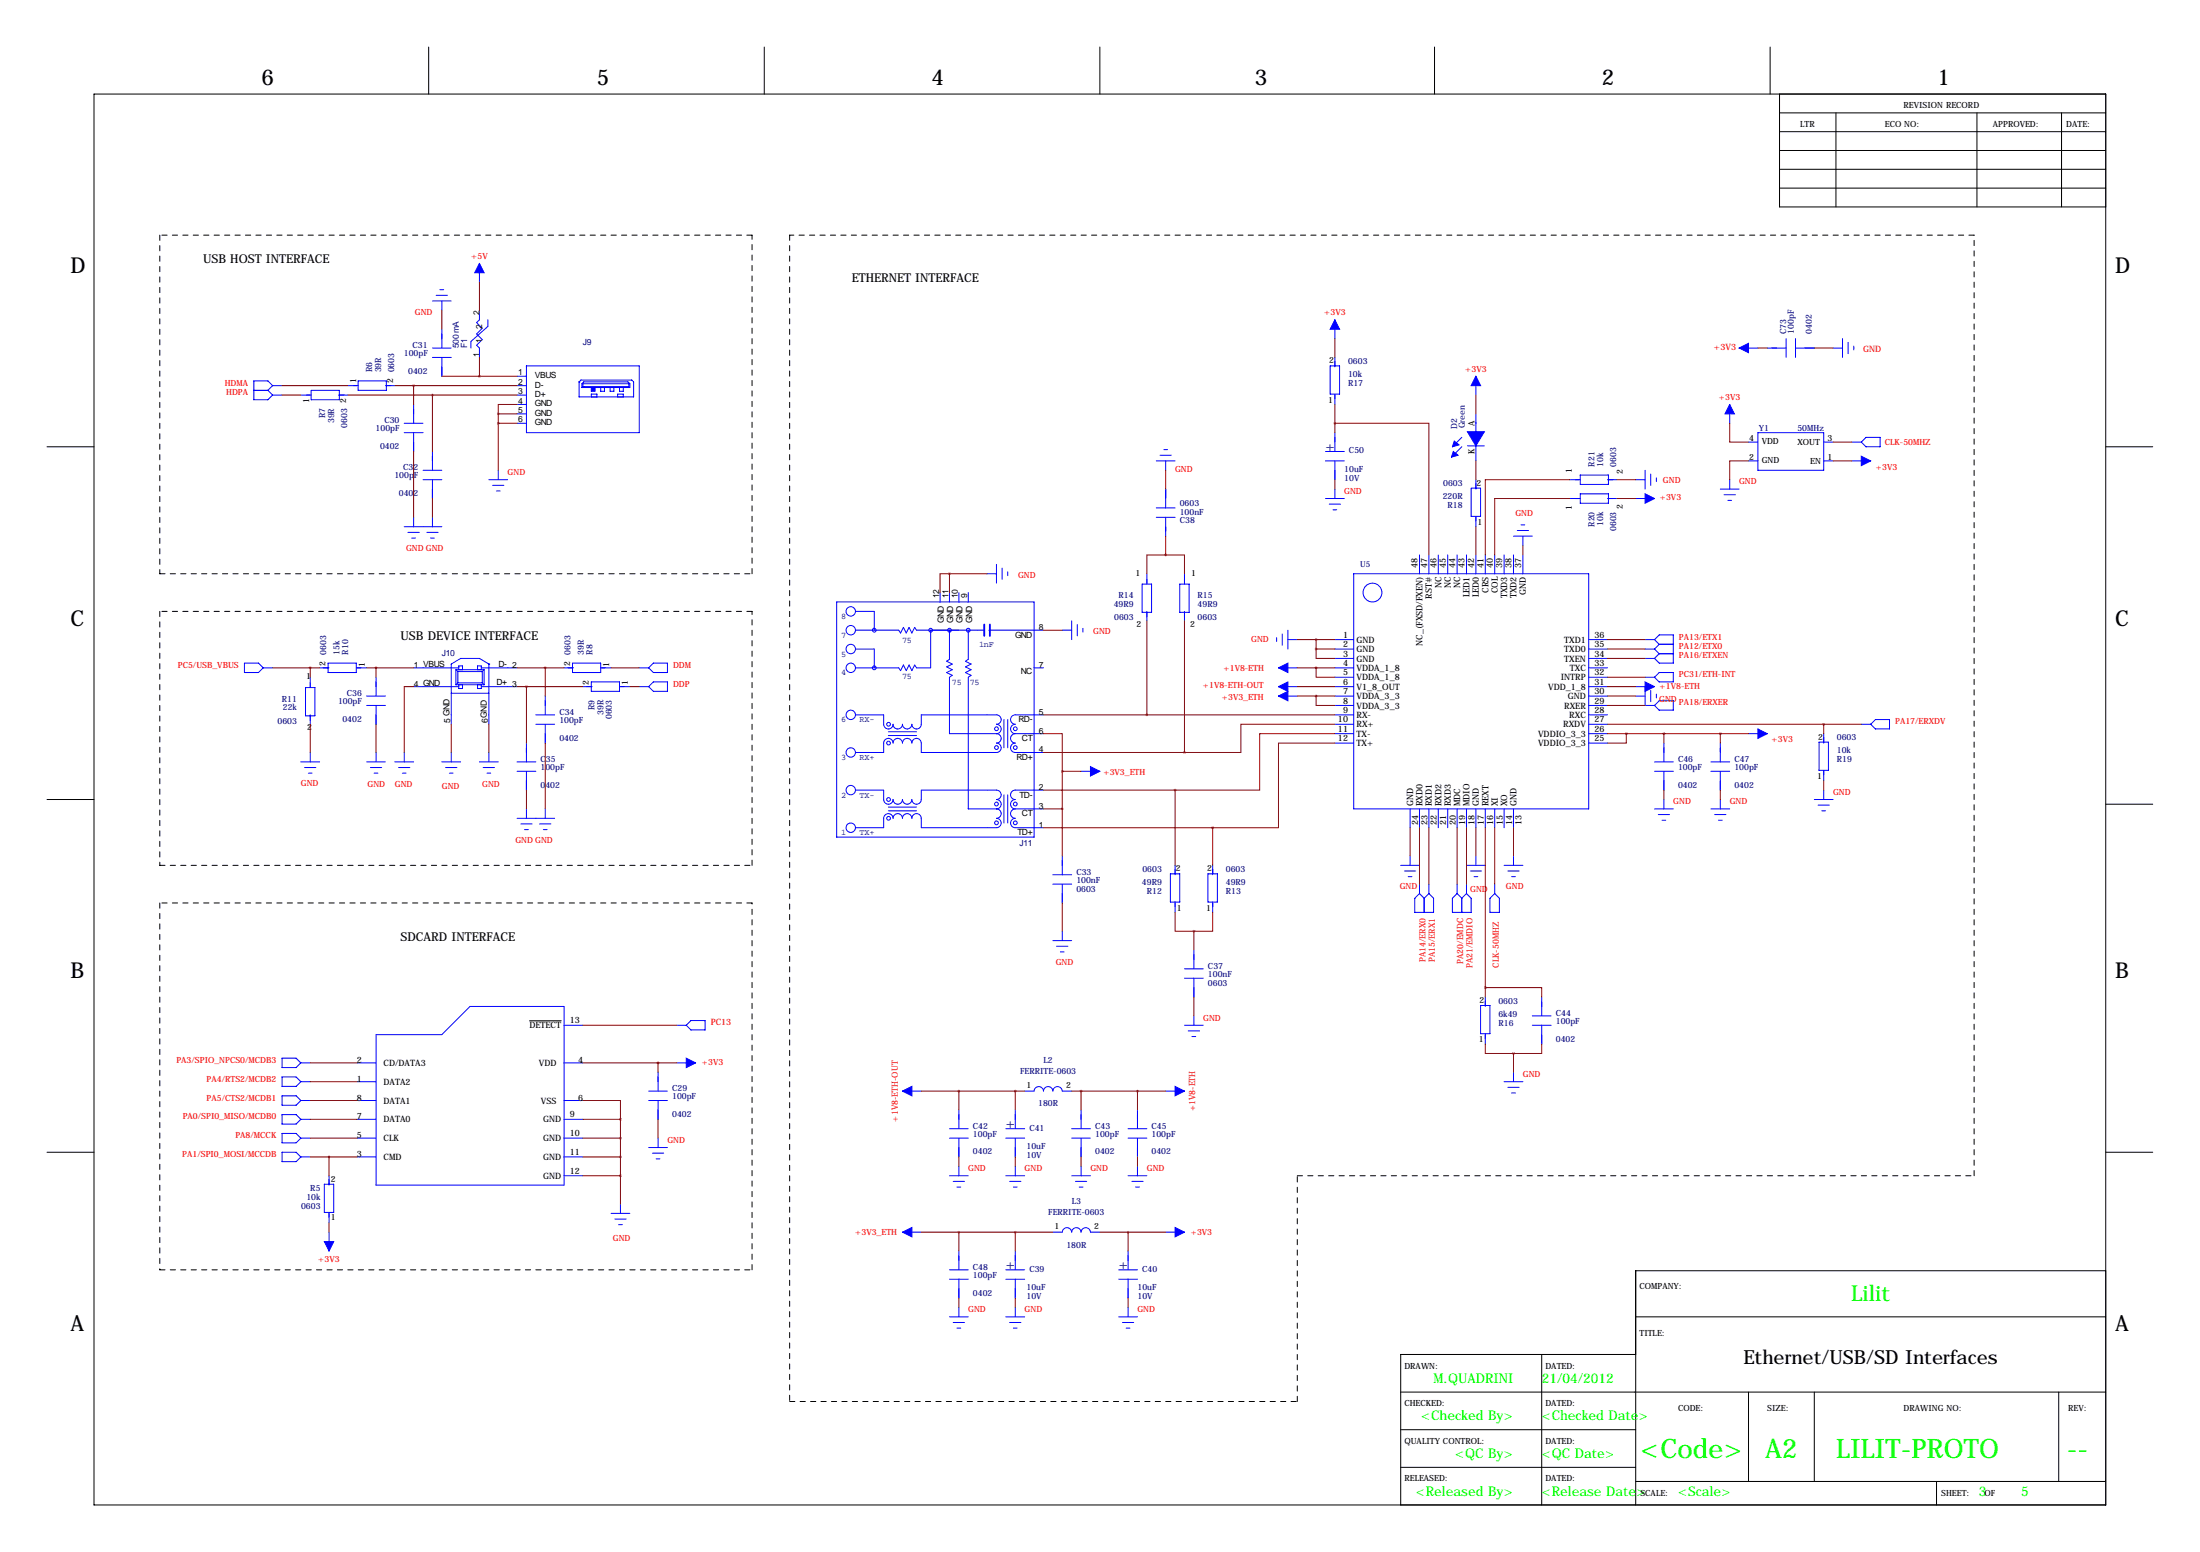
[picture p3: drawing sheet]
<svg xmlns="http://www.w3.org/2000/svg" width="594mm" height="419mm" viewBox="0 0 594 419" stroke-linecap="round" stroke-linejoin="round" font-family="sans-serif">
<g fill="none" stroke="#000" stroke-width=".27">
<path d="M115.8 12.7v12.7M206.5 12.7v12.7M297.2 12.7v12.7M387.6 12.7v12.7M478.3 12.7v12.7M25.4 25.4h543.6v381h-543.6zM480.8 25.4v30.5h88.2M480.8 30.5h88.2M480.8 35.6h88.2M496.1 30.5v25.4M534.2 30.5v25.4M557 30.5v25.4"/>
<path d="M480.8 40.6h88.2M480.8 45.7h88.2M480.8 50.8h88.2M12.7 120.6h12.7M569 120.6h12.7M12.7 215.9h12.7M569 217.2h12.7M143.1 275.7h8.5M12.7 311.1h12.7M569 311.1h12.7M442 355.6h127M569 343.2h-127v63.2"/>
<path d="M378.5 375.9h190.5M416.6 365.8v40.6M442 365.8h-63.5v40.6M472.4 375.9v24.1M490.2 375.9v24.1M556.3 375.9v24.1M378.5 386.1h63.5M378.5 396.2h63.5M442 400h127M523.2 400v6.4"/>
</g>
<g fill="none" stroke="#000" stroke-width=".27" stroke-dasharray="1.4 1.4">
<path d="M43.2 63.5v91.4M203.2 63.5h-160M213.4 63.5v315M533.4 63.5h-320M43.2 154.9h160M203.2 154.9v-91.4M43.2 165.1v68.6M203.2 165.1h-160M43.2 233.7h160M203.2 233.7v-68.6M43.2 243.8v99.1M203.2 243.8h-160"/>
<path d="M350.5 317.5h182.9M533.4 317.5v-254M43.2 342.9h160M203.2 342.9v-99.1M213.4 378.5h137.1M350.5 378.5v-61"/>
</g>
<g fill="none" stroke="#00f" stroke-width=".27">
<path d="M117.9 79.8h3M118.9 78.2h1M129.5 71.1v5.1M116.8 94h5.1M116.8 96.5h5.1M116.8 81.3h5.1M119.4 81.3v2.5M119.4 88.9v5.1M119.4 96.5v5.1M129.5 83.8v2.6l-.7 .7 1.5 1.5-1.5 1.6 1.5 1.5-1.5 1.5 .7 .8v2.5M131.8 86.4v1.7l-4.5 4.1v1.8M142.2 98.8h30.5v18h-30.5z"/>
<path d="M359.4 98.8h2.5v7.6h-2.5zM360.7 86.4v5M360.7 96.5v2.6M469.9 94h5.1M477.5 94h5.1M482.6 91.4v5.1M485.1 94h5.1M485.1 91.4v5.1M495.3 94h2.5M497.8 91.4v5.1M499.4 92.5v3M500.9 93.5v1"/>
<path d="M68.6 105.4h3.8M72.4 105.4l1.3 1.3M73.7 104.1h2.5M73.7 104.1l-1.3-1.2h-3.8v5h3.8l1.3-1.2M73.7 106.7h2.5M73.7 104.1l-1.3 1.3M81.3 106.7h2.8M84.1 105.4h7.6v2.5h-7.6zM91.4 106.7h2.6M94 104.1h2.8M96.8 102.9h7.6v2.5h-7.6zM104.1 104.1h2.6"/>
<path d="M109.2 114.3h5.1M109.2 116.8h5.1M111.8 109.2v5.1M111.8 116.8v5.1M139.7 104.1h2.5M139.7 106.7h2.5M139.7 114.3h2.5M139.7 101.6h2.5M139.7 109.2h2.5M139.7 111.8h2.5M156.5 103.1h.1M156.5 103.1l.5-.5h13.7l.5 .5v4.1h-14.7z"/>
<path d="M157.2 104.6h.1M157.5 104.4h.1M157.5 103.6h12.4v.8h-12.4zM157.7 103.1h12l.5 .5v1h-13v-1zM159.8 107.2v-.8h1.5v.8M162.3 104.6v1.1h1v-1.1M164.8 104.6v1.1h1.1v-1.1M166.9 107.2v-.8h1.5v.8M167.4 104.6v1.1h1v-1.1M360.7 106.4v2.8M360.7 116.8v5.1M395 118.1l-2.6 2.5"/>
<path d="M398.8 101.6v5.1M398.8 111.8v9.9M467.4 109.2v5.1M472.4 119.4h2.6M475 116.8h17.8v10.2h-17.8zM492.8 119.4h2.5M500.4 119.4h2.5M504.2 118.1h3.8v2.5h-3.8l-1.3-1.2zM111.8 139.7v2.5M114.3 127h5.1M114.3 129.5h5.1M116.8 121.9v5.1"/>
<path d="M116.8 129.5v5.1M116.8 139.7v2.5M132.1 129.5h5.1M133.1 131.1h3M134.1 132.6h1M134.6 127v2.5M312.4 139.7h5.1M312.4 137.2h5.1M312.4 124.5h5.1M313.4 122.9h3.1M314.5 121.4h1M315 124.5v2.5"/>
<path d="M315 132.1v5.1M315 139.7v5.1M358.1 124.5h5.1M358.1 121.9h5.1M358.1 134.6h5.1M359.2 136.1h3M360.2 137.7h1M360.7 124.5v5M360.7 132.1v2.5M395 120.6l-2.6 2.6M396.5 120.4h4.6M397.5 131.8h2.5v7.6h-2.5z"/>
<path d="M398.8 121.9v2.6M398.8 129.5v2.6M398.8 139.4v2.8M424.2 129.5h2.8M424.2 134.6h2.8M427 128.3h7.6v2.5h-7.6zM427 133.3h7.6v2.6h-7.6zM434.3 129.5h2.6M434.3 134.6h2.6M442 129.5h2.5M442 134.6h5M444.5 127v5.1"/>
<path d="M446 128v3.1M447.5 129v1M464.8 132.1h5.1M465.8 133.6h3.1M466.9 135.1h1M467.4 129.5v2.6M472.4 124.5h2.6M492.8 124.5h2.5M500.4 124.5h5.1M109.2 142.2h10.2M110.2 143.8h3.1M111.3 145.3h1"/>
<path d="M115.3 143.8h3.1M116.3 145.3h1M266.7 154.9h2.5M269.2 152.4v5.1M270.8 153.4v3.1M272.3 154.4v1M308.6 157.7h2.5v7.7h-2.5zM309.9 154.9v2.8M318.8 157.7h2.5v7.7h-2.5zM320 154.9v2.8M365.8 154.9h63.5v63.5h-63.5zM383.5 149.9v5"/>
<path d="M386.1 149.9v5M388.6 149.9v5M391.2 149.9v5M393.7 149.9v5M396.2 149.9v5M398.8 149.9v5M401.3 149.9v5M403.9 149.9v5M406.4 149.9v5M408.9 149.9v5M408.9 144.8h5.1M410 143.3h3"/>
<path d="M411 141.7h1M411.5 144.8v2.5M411.5 149.9v5M66 179.1h3.8l1.3 1.2-1.3 1.3h-3.8zM88.6 179.1h7.7v2.5h-7.7zM132.1 179.3h.1M132.1 179.3v16.3M132.1 179.3l-2.6-1.5h-5l-2.6 1.5v16.3M154.7 179.1h7.6v2.5h-7.6zM176.5 179.1h3.8v2.5h-3.8l-1.2-1.3zM226.1 162.6h53.3v63.5h-53.3zM231.1 175.3h5.1v5"/>
<path d="M231.1 170.2h11.7l.5 .7 .8-1.5 .8 1.5 .7-1.5 .8 1.5 .7-1.5 .5 .8h18.3M231.1 165.1h5.1v5.1M251.5 170.2v10.1h-3.9l-.5-.7-.7 1.5-.8-1.5-.7 1.5-.8-1.5-.8 1.5-.5-.8h-11.7M254 160v2.6M256.5 170.2v7.9l-.7 .5 1.5 .7-1.5 .8 1.5 .7-1.5 .8 1.5 .8-.8 .5v15.2h12.7M256.5 160v2.6M259.1 160v2.6M261.6 170.2v7.9l-.7 .5 1.5 .7-1.5 .8 1.5 .7-1.5 .8 1.5 .8-.8 .5v35.5h7.6M261.6 160v2.6M267.2 170.2h14.7M287 170.2h2.6M289.6 167.6v5.1"/>
<path d="M291.1 168.7v3M292.6 169.7v1M309.9 165.1v2.5M320 165.1v2.5M344.9 172.2v1M346.5 171.2v3M348 172.7h2.5M348 170.2v5.1M360.7 177.8h5.1M360.7 175.3h5.1M360.7 172.7h5.1M429.3 177.8h5"/>
<path d="M429.3 175.3h5M429.3 172.7h5M444.5 177.8h2.5M444.5 175.3h2.5M444.5 172.7h2.5M447 172.7l1.3-1.3h3.8v7.7h-3.8l-1.3-1.3M447 172.7l1.3 1.3M447 175.3l1.3 1.2M448.3 174l-1.3 1.3M448.3 176.5l-1.3 1.3M448.3 174h3.8M448.3 176.5h3.8"/>
<path d="M71.1 180.3h2.6M82.5 185.7h2.6v7.6h-2.6zM83.8 182.9v2.8M83.8 193v2.6M86.4 180.3h2.5M96.3 180.3h2.8M99.1 188h5M99.1 190.5h5M101.6 182.9v5.1M101.6 190.5v5.1M111.8 180.3h12.2M111.8 185.4h12.2"/>
<path d="M121.9 187.2h10.2M123.2 180.8h7.6M123.2 184.9h7.6M123.2 180.8v4.1M123.2 180.8l.5 .6M123.7 181.4v3M123.7 181.4h6.6M123.7 184.4h6.6M123.7 184.4l-.5 .5M124 180.8v-1h1v1M124 184.9v1h1v-1M129 180.8v-1h1v1"/>
<path d="M129 184.9v1h1v-1M130 180.3h9.7M130 185.4h9.7M130.3 181.4v3M130.3 184.4l.5 .5M130.8 180.8v4.1M130.8 180.8l-.5 .6M144.8 193h5.1M144.8 195.6h5.1M147.3 188v5M147.3 195.6v5.1M152.4 180.3h2.5"/>
<path d="M157.5 185.4h2.5M159.8 184.1h7.6v2.6h-7.6zM162.3 180.3h2.8M167.4 185.4h2.8M172.7 180.3h2.6M172.7 185.4h2.6M175.3 185.4l1.2-1.3h3.8v2.6h-3.8zM231.1 193h7.7v2.6a1.27 1.27 0 0 0 1.2 1.3 1.27 1.27 0 0 0 1.3-1.3 1.27 1.27 0 0 0 1.3 1.3 1.27 1.27 0 0 0 1.2-1.3 1.27 1.27 0 0 0 1.3 1.3 1.27 1.27 0 0 0 1.3-1.3 1.27 1.27 0 0 0 1.2 1.3 1.27 1.27 0 0 0 1.3-1.3v-2.6h20.3a1.27 1.27 0 0 1 1.3 1.3 1.27 1.27 0 0 1-1.3 1.3 1.27 1.27 0 0 1 1.3 1.2 1.27 1.27 0 0 1-1.3 1.3M240 198.6h7.6M240 197.6h7.6M269.2 198.1a1.27 1.27 0 0 1 1.3 1.3 1.27 1.27 0 0 1-1.3 1.3 1.27 1.27 0 0 1 1.3 1.2 1.27 1.27 0 0 1-1.3 1.3h-20.3v-2.5a1.27 1.27 0 0 0-1.3-1.3 1.27 1.27 0 0 0-1.2 1.3 1.27 1.27 0 0 0-1.3-1.3 1.27 1.27 0 0 0-1.3 1.3 1.27 1.27 0 0 0-1.2-1.3 1.27 1.27 0 0 0-1.3 1.3 1.27 1.27 0 0 0-1.3-1.3 1.27 1.27 0 0 0-1.2 1.3v2.5h-7.7M269.2 198.1h.1"/>
<path d="M271.3 194.3v7.6M272.3 194.3v7.6M274.3 198.1a1.27 1.27 0 0 0-1.3 1.3 1.27 1.27 0 0 0 1.3 1.3 1.27 1.27 0 0 0-1.3 1.2 1.27 1.27 0 0 0 1.3 1.3h7.6M274.3 198.1h7.6M279.4 180.3h2.5M281.9 193h-7.6a1.27 1.27 0 0 0-1.3 1.3 1.27 1.27 0 0 0 1.3 1.3 1.27 1.27 0 0 0-1.2 1.3 1.27 1.27 0 0 0 1.2 1.2M345.4 180.3h5.1M345.4 185.4h5.1M345.4 188h5.1M360.7 180.3h5.1M360.7 185.4h5.1M360.7 193h5.1"/>
<path d="M360.7 195.6h5.1M360.7 188h5.1M360.7 190.5h5.1M360.7 198.1h5.1M360.7 182.9h5.1M429.3 180.3h5M429.3 185.4h5M429.3 193h5M429.3 195.6h5M429.3 188h5M429.3 190.5h5M429.3 198.1h5"/>
<path d="M429.3 182.9h5M442 185.4h5M442 188h2.5M444.5 185.4v5.1h2.5M444.5 182.9h2.5M446 186.4v3.1M447 182.9l1.3-1.3h3.8v2.5h-3.8zM447 190.5l1.3-1.3h3.8v2.6h-3.8zM447.5 187.5v1M472.4 198.1h5.1M492.8 198.1v2.6M502.9 195.6h2.6"/>
<path d="M506.7 194.3h3.8v2.5h-3.8l-1.2-1.2zM81.3 205.7h5.1M82.3 207.3h3M83.3 208.8h1M83.8 203.2v2.5M99.1 205.7h5M100.1 207.3h3M101.1 208.8h1M101.6 203.2v2.5M106.7 205.7h5.1M107.7 207.3h3M108.7 208.8h1"/>
<path d="M109.2 203.2v2.5M119.4 205.7h5.1M120.4 207.3h3M121.4 208.8h1M121.9 203.2v2.5M129.5 205.7h5.1M130.6 207.3h3M131.6 208.8h1M132.1 203.2v2.5M139.7 205.7h5.1M139.7 208.3h5.1M142.2 200.7v5"/>
<path d="M142.2 208.3v5.1M142.2 218.4v2.6M147.3 218.4v2.6M231.1 213.4h7.7v2.5a1.27 1.27 0 0 0 1.2 1.3 1.27 1.27 0 0 0 1.3-1.3 1.27 1.27 0 0 0 1.3 1.3 1.27 1.27 0 0 0 1.2-1.3 1.27 1.27 0 0 0 1.3 1.3 1.27 1.27 0 0 0 1.3-1.3 1.27 1.27 0 0 0 1.2 1.3 1.27 1.27 0 0 0 1.3-1.3v-2.5h20.3a1.27 1.27 0 0 1 1.3 1.2 1.27 1.27 0 0 1-1.3 1.3 1.27 1.27 0 0 1 1.3 1.3 1.27 1.27 0 0 1-1.3 1.2M240 218.9h7.6M240 217.9h7.6M269.2 218.4a1.27 1.27 0 0 1 1.3 1.3 1.27 1.27 0 0 1-1.3 1.3 1.27 1.27 0 0 1 1.3 1.2 1.27 1.27 0 0 1-1.3 1.3h-20.3v-2.5a1.27 1.27 0 0 0-1.3-1.3 1.27 1.27 0 0 0-1.2 1.3 1.27 1.27 0 0 0-1.3-1.3 1.27 1.27 0 0 0-1.3 1.3 1.27 1.27 0 0 0-1.2-1.3 1.27 1.27 0 0 0-1.3 1.3 1.27 1.27 0 0 0-1.3-1.3 1.27 1.27 0 0 0-1.2 1.3v2.5h-7.7M269.2 218.4h.1M271.3 214.6v7.6M272.3 214.6v7.6M274.3 218.4a1.27 1.27 0 0 0-1.3 1.3 1.27 1.27 0 0 0 1.3 1.3 1.27 1.27 0 0 0-1.3 1.3 1.27 1.27 0 0 0 1.3 1.2h7.6M274.3 218.4h7.6"/>
<path d="M281.9 213.4h-7.6a1.27 1.27 0 0 0-1.3 1.2 1.27 1.27 0 0 0 1.3 1.3 1.27 1.27 0 0 0-1.3 1.3 1.27 1.27 0 0 0 1.3 1.2M292.1 208.3h5.1M360.7 200.7h5.1M381 218.4v5.1M383.5 218.4v5.1M386.1 218.4v5.1M388.6 218.4v5.1M391.2 218.4v5.1M393.7 218.4v5.1M396.2 218.4v5.1M398.8 218.4v5.1M401.3 218.4v5.1"/>
<path d="M403.9 218.4v5.1M406.4 218.4v5.1M408.9 218.4v5.1M429.3 200.7h5M447 205.7h5.1M447 208.3h5.1M447 218.4h5.1M448.1 220h3M449.6 200.7v5M449.6 208.3v5.1M449.6 215.9v2.5M462.3 205.7h5.1"/>
<path d="M462.3 208.3h5.1M462.3 218.4h5.1M463.3 220h3M464.8 200.7v5M464.8 208.3v5.1M464.8 215.9v2.5M490.2 215.9h5.1M491.2 217.4h3.1M491.5 200.4h2.5v7.6h-2.5zM492.3 218.9h1M492.8 208v2.8M492.8 213.4v2.5"/>
<path d="M139.7 221h10.2M140.7 222.5h3.1M141.7 224h1M145.8 222.5h3M146.8 224h1M284.5 236.2h5.1M284.5 238.8h5.1M287 231.1v5.1M287 238.8v5M316.2 236h2.6v7.6h-2.6zM317.5 233.7v2.5M326.4 236h2.5v7.6h-2.5z"/>
<path d="M327.7 233.7v2.5M378.5 233.7h5M379.5 235.2h3M380.5 236.7h1M381 231.1v2.6M383.5 238.8v2.5M386.1 238.8v2.5M393.7 238.8v2.5M396.2 238.8v2.5M396.2 233.7h5.1M397.3 235.2h3M398.3 236.7h1"/>
<path d="M398.8 231.1v2.6M403.9 238.8v2.5M406.4 233.7h5.1M407.4 235.2h3.1M408.4 236.7h1M408.9 231.1v2.6M449.1 221.5h1M464.3 221.5h1M284.5 254h5.1M285.5 255.5h3M286.5 257h1M287 251.5v2.5"/>
<path d="M317.5 243.6v2.8M322.6 256.5v5.1M327.7 243.6v2.8M383.5 241.3l-1.2 1.3v3.8h5v-3.8l-1.2-1.3M383.5 241.3l1.3 1.3M384.8 242.6v3.8M386.1 241.3l-1.3 1.3M393.7 241.3l-1.3 1.3v3.8h5.1v-3.8l-1.3-1.3M393.7 241.3l1.3 1.3M395 242.6v3.8M396.2 241.3l-1.2 1.3M402.6 242.6l1.3-1.3 1.2 1.3v3.8h-2.5z"/>
<path d="M101.6 279.4h17.8l7.6-7.6h25.4v48.2h-50.8zM152.4 276.9h5.1M182.9 276.9h2.5M185.4 276.9l1.3-1.3h3.8v2.5h-3.8zM320 261.6h5.1M320 264.2h5.1M320 276.9h5.1M321.1 278.4h3M322.1 279.9h1M322.6 264.2v5M322.6 274.3v2.6M400 271.5h2.6v7.6h-2.6z"/>
<path d="M401.3 269.2v2.6M401.3 279.1v2.8M414 274.3h5.1M414 276.9h5.1M416.6 269.2v5.1M416.6 276.9v5M76.2 285.8h3.8l1.3 1.2-1.3 1.3h-3.8zM76.2 290.8h3.8l1.3 1.3-1.3 1.3h-3.8zM76.2 295.9h3.8l1.3 1.3-1.3 1.2h-3.8zM81.3 297.2h2.5M81.3 287h2.5M81.3 292.1h2.5"/>
<path d="M96.5 297.2h5.1M96.5 287h5.1M96.5 292.1h5.1M152.4 297.2h5.1M152.4 287h5.1M175.3 294.6h5M175.3 297.2h5M177.8 289.6v5M177.8 297.2v5.1M182.9 287h5.1M243.8 294.6h5.1M259.1 299.7v5.1"/>
<path d="M274.3 299.7v5.1M276.9 294.6h2.5a1.27 1.27 0 0 1 1.3-1.2 1.27 1.27 0 0 1 1.2 1.2 1.27 1.27 0 0 1 1.3-1.2 1.27 1.27 0 0 1 1.3 1.2 1.27 1.27 0 0 1 1.2-1.2 1.27 1.27 0 0 1 1.3 1.2h2.6M292.1 299.7v5.1M307.3 299.7v5.1M315 294.6h5M406.4 292.1h5.1M407.4 293.6h3.1M408.4 295.1h1M408.9 289.6v2.5M76.2 301h3.8l1.3 1.3-1.3 1.2h-3.8zM76.2 306.1h3.8l1.3 1.2-1.3 1.3h-3.8zM76.2 311.1h3.8l1.3 1.3-1.3 1.3h-3.8z"/>
<path d="M81.3 307.3h2.5M81.3 312.4h2.5M81.3 302.3h2.5M87.6 319.8h2.6v7.6h-2.6zM88.9 317.5v2.5M96.5 307.3h5.1M96.5 312.4h5.1M96.5 302.3h5.1M152.4 307.3h5.1M152.4 312.4h5.1M152.4 302.3h5.1M152.4 317.5h5.1"/>
<path d="M175.3 309.9h5M176.3 311.4h3M177.3 312.9h1M177.8 307.3v2.6M256.5 304.8h5.1M256.5 307.3h5.1M256.5 317.5h5.1M257.6 319h3M259.1 307.3v5.1M259.1 315v2.5M271.8 304.8h5.1M271.8 307.3h5.1"/>
<path d="M271.8 317.5h5.1M272.8 319h3M274.3 307.3v5.1M274.3 315v2.5M289.6 304.8h5M289.6 307.3h5M289.6 317.5h5M290.6 319h3M292.1 307.3v5.1M292.1 315v2.5M304.8 304.8h5.1M304.8 307.3h5.1"/>
<path d="M304.8 317.5h5.1M305.8 319h3.1M307.3 307.3v5.1M307.3 315v2.5M88.9 327.4v2.8M88.9 332.7v5.1M165.1 327.7h5.1M166.1 329.2h3.1M167.1 330.7h1M167.6 325.1v2.6M243.8 332.7h5.1M258.6 320.5h1"/>
<path d="M259.1 337.8v5.1M273.8 320.5h1M274.3 337.8v5.1M284.5 332.7h2.5a1.27 1.27 0 0 1 1.3-1.2 1.27 1.27 0 0 1 1.3 1.2 1.27 1.27 0 0 1 1.2-1.2 1.27 1.27 0 0 1 1.3 1.2 1.27 1.27 0 0 1 1.3-1.2 1.27 1.27 0 0 1 1.2 1.2h2.6M291.6 320.5h1M304.8 337.8v5.1M306.8 320.5h1M315 332.7h5M256.5 342.9h5.1M256.5 345.4h5.1M256.5 355.6h5.1M257.6 357.1h3"/>
<path d="M258.6 358.6h1M259.1 345.4v5.1M259.1 353.1v2.5M271.8 342.9h5.1M271.8 345.4h5.1M271.8 355.6h5.1M272.8 357.1h3M273.8 358.6h1M274.3 345.4v5.1M274.3 353.1v2.5M302.3 342.9h5M302.3 345.4h5"/>
<path d="M302.3 355.6h5M303.3 357.1h3M304.3 358.6h1M304.8 345.4v5.1M304.8 353.1v2.5"/>
<circle cx="229.9" cy="170.2" r="1.27"/>
<circle cx="229.9" cy="175.3" r="1.27"/>
<circle cx="229.9" cy="165.1" r="1.27"/>
<circle cx="236.2" cy="170.2" r=".51"/>
<circle cx="251.5" cy="170.2" r=".51"/>
<circle cx="256.5" cy="170.2" r=".51"/>
<circle cx="261.6" cy="170.2" r=".51"/>
<circle cx="370.8" cy="160" r="2.54"/>
<circle cx="229.9" cy="193" r="1.27"/>
<circle cx="229.9" cy="180.3" r="1.27"/>
<circle cx="236.2" cy="180.3" r=".51"/>
<circle cx="240.1" cy="195.6" r=".51"/>
<circle cx="269.2" cy="196.8" r=".51"/>
<circle cx="274.3" cy="196.8" r=".51"/>
<circle cx="229.9" cy="213.4" r="1.27"/>
<circle cx="229.9" cy="203.2" r="1.27"/>
<circle cx="240.1" cy="215.9" r=".51"/>
<circle cx="240.1" cy="200.7" r=".51"/>
<circle cx="269.2" cy="201.9" r=".51"/>
<circle cx="269.2" cy="217.1" r=".51"/>
<circle cx="274.3" cy="201.9" r=".51"/>
<circle cx="274.3" cy="217.1" r=".51"/>
<circle cx="229.9" cy="223.5" r="1.27"/>
<circle cx="240.1" cy="221" r=".51"/>
<circle cx="269.2" cy="222.2" r=".51"/>
<circle cx="274.3" cy="222.2" r=".51"/>
</g>
<g fill="#00f" stroke="#00f" stroke-width=".27">
<path d="M159.8 104.6h1v1.1h-1z"/>
<path d="M398.8 116.6h2.3l-2.3 3.8z"/>
<path d="M396.5 116.6h2.3v3.8z"/>
<path d="M392.9 119.1l1.3 1-1.8 .5z"/>
<path d="M392.7 121.9l1.3 1-1.8 .5z"/>
<path d="M87.6 335.3h2.6l-1.3 2.5z"/>
<path d="M129.5 71.1l1.3 2.6h-2.5z"/>
<path d="M345.4 188l2.6-1.3v2.5z"/>
<path d="M475 196.8l2.5 1.3-2.5 1.3z"/>
<path d="M294.6 207l2.6 1.3-2.6 1.2z"/>
<path d="M243.8 332.7l2.6-1.2v2.5z"/>
<path d="M317.5 331.5l2.5 1.2-2.5 1.3z"/>
<path d="M317.5 293.4l2.5 1.2-2.5 1.3z"/>
<path d="M243.8 294.6l2.6-1.2v2.5z"/>
<path d="M345.4 185.4l2.6-1.3v2.6z"/>
<path d="M345.4 180.3l2.6-1.2v2.5z"/>
<path d="M444.5 184.1l2.5 1.3-2.5 1.3z"/>
<path d="M467.4 109.2l1.2 2.6h-2.5z"/>
<path d="M502.9 123.2l2.6 1.3-2.6 1.2z"/>
<path d="M398.8 101.6l1.2 2.5h-2.5z"/>
<path d="M360.7 86.4l1.2 2.5h-2.5z"/>
<path d="M444.5 133.3l2.5 1.3-2.5 1.3z"/>
<path d="M185.4 285.8l2.6 1.2-2.6 1.3z"/>
<path d="M469.9 94l2.5-1.3v2.5z"/>
</g>
<path d="M265.9 168.7v3M267.5 168.7v3" fill="none" stroke="#00f" stroke-width=".51"/>
<g fill="none" stroke="#800000" stroke-width=".27">
<path d="M129.5 76.2v7.6M119.4 83.8v5.1M129.5 96.5v5.1M360.7 91.4v5.1M475 94h2.5M490.2 94h5.1M76.2 104.1h17.8M76.2 106.7h5.1M94 106.7h45.7M106.7 104.1h33M111.8 104.1v5.1M116.8 106.7v15.2"/>
<path d="M119.4 101.6h20.3M134.6 111.8h5.1M134.6 111.8v15.2M134.6 114.3h5.1M139.7 109.2h-5.1v2.6M360.7 114.3h25.4v35.6M360.7 109.2v7.6M398.8 106.7v5.1M467.4 114.3v5.1h5M495.3 119.4h5.1M111.8 121.9v17.8M116.8 134.6v5.1"/>
<path d="M315 127v5.1M360.7 129.5v2.6M398.8 124.5v5M424.2 134.6h-20.3v15.3M424.2 129.5h-22.9v20.4M436.9 134.6h5.1M436.9 129.5h5.1M472.4 124.5h-5v5M495.3 124.5h5.1M256.5 154.9h-2.5v5.1M256.5 154.9v5.1M256.5 154.9h10.2"/>
<path d="M315 149.9h-5.1v5M315 149.9h5v5M315 144.8v5.1M398.8 142.2v7.7M411.5 147.3v2.6M281.9 170.2h5.1M309.9 167.6v25.4M320 167.6v35.6M350.5 172.7h10.2M355.6 175.3v2.5h5.1M355.6 175.3h5.1M355.6 172.7v2.6"/>
<path d="M434.3 172.7h10.2M434.3 175.3h10.2M434.3 177.8h10.2M73.7 180.3h12.7M83.8 180.3v2.6M83.8 195.6v7.6M99.1 180.3h12.7M101.6 180.3v2.6M101.6 195.6v7.6M111.8 185.4h-2.6v17.8M121.9 195.6v7.6M132.1 195.6v7.6"/>
<path d="M139.7 185.4h17.8M139.7 180.3h12.7M142.2 185.4v15.3M147.3 180.3v7.7M165.1 180.3h7.6M170.2 185.4h2.5M281.9 198.1h5.1v10.2M281.9 193h78.8M350.5 185.4h10.2M350.5 180.3h10.2M350.5 188h10.2M355.6 188v2.5h5.1"/>
<path d="M355.6 180.3v2.6h5.1M360.7 198.1h-20.3v15.3h-22.9M360.7 195.6h-25.4v7.6h-15.3M434.3 185.4h7.7M434.3 188h7.7M434.3 198.1h38.1M434.3 195.6h68.6M434.3 190.5h10.2M434.3 182.9h10.2M439.4 198.1v2.6h-5.1M449.6 198.1v2.6M464.8 198.1v2.6"/>
<path d="M492.8 195.6v2.5M142.2 213.4v5M147.3 200.7v17.7M281.9 203.2h38.1M281.9 213.4h35.6M281.9 218.4h5.1M287 208.3v22.8M287 208.3h5.1M317.5 213.4v20.3M360.7 200.7h-15.3v22.8h-17.7M449.6 213.4v2.5M464.8 213.4v2.5"/>
<path d="M492.8 210.8v2.6M281.9 223.5h45.8M327.7 223.5v10.2M381 223.5v7.6M383.5 223.5v15.3M386.1 223.5v15.3M393.7 223.5v15.3M396.2 223.5v15.3M398.8 223.5v7.6M401.3 223.5v45.7M403.9 223.5v15.3M408.9 223.5v7.6"/>
<path d="M287 243.8v7.7M317.5 246.4v5.1h5.1M322.6 251.5v5M327.7 246.4v5.1h-5.1M157.5 276.9h25.4M322.6 269.2v5.1M401.3 266.7h15.3v2.5M83.8 287h12.7M83.8 292.1h12.7M83.8 297.2h12.7M157.5 297.2h10.1v5.1M157.5 287h25.4"/>
<path d="M177.8 287v2.6M248.9 294.6h28M259.1 294.6v5.1M274.3 294.6v5.1M289.6 294.6h25.4M292.1 294.6v5.1M307.3 294.6v5.1M401.3 281.9v2.6h7.6M408.9 284.5v5.1M416.6 281.9v2.6h-7.7M83.8 302.3h12.7M83.8 307.3h12.7"/>
<path d="M83.8 312.4h12.7M88.9 312.4v5.1M157.5 302.3h10.1M157.5 307.3h10.1M157.5 312.4h10.1M157.5 317.5h10.1M167.6 302.3v22.8M177.8 302.3v5M259.1 312.4v2.6M274.3 312.4v2.6M292.1 312.4v2.6M307.3 312.4v2.6"/>
<path d="M88.9 330.2v2.5M248.9 332.7h35.6M259.1 332.7v5.1M274.3 332.7v5.1M297.2 332.7h17.8M304.8 332.7v5.1M259.1 350.5v2.6M274.3 350.5v2.6M304.8 350.5v2.6"/>
</g>
<path d="M167.6 317.5a.05 .05 0 0 0 .1 0 .05 .05 0 0 0-.1 0zM167.6 312.4a.05 .05 0 0 0 .1 0 .05 .05 0 0 0-.1 0zM167.6 307.3a.05 .05 0 0 0 .1 0 .05 .05 0 0 0-.1 0zM167.6 302.3a.05 .05 0 0 0 .1 0 .05 .05 0 0 0-.1 0zM111.7 104.1a.05 .05 0 0 0 .1 0 .05 .05 0 0 0-.1 0zM116.8 106.7a.05 .05 0 0 0 .1 0 .05 .05 0 0 0-.1 0zM142.2 185.4a.05 .05 0 0 0 .1 0 .05 .05 0 0 0-.1 0zM129.5 101.6a.05 .05 0 0 0 .1 0 .05 .05 0 0 0-.1 0zM256.5 154.9a.05 .05 0 0 0 .1 0 .05 .05 0 0 0-.1 0zM327.6 223.5a.05 .05 0 0 0 .1 0 .05 .05 0 0 0-.1 0zM314.9 149.9a.05 .05 0 0 0 .1 0 .05 .05 0 0 0-.1 0zM320 203.2a.05 .05 0 0 0 .1 0 .05 .05 0 0 0-.1 0zM307.3 294.6a.05 .05 0 0 0 .1 0 .05 .05 0 0 0-.1 0zM408.9 284.5a.05 .05 0 0 0 .1 0 .05 .05 0 0 0-.1 0zM492.7 195.6a.05 .05 0 0 0 .1 0 .05 .05 0 0 0-.1 0z" fill="#800000" stroke="#800000" stroke-width=".63"/>
<g font-size="7.3" fill="#0f0">
<text x="443.3" y="393.7">&lt;Code&gt;</text>
<text x="477" y="393.7">A2</text>
<text x="496.1" y="393.7">LILIT-PROTO</text>
<text x="558.4" y="393.7">--</text>
</g>
<g font-size="5.9">
<text x="70.6" y="22.9">6</text>
<text x="161.3" y="22.9">5</text>
<text x="251.7" y="22.9">4</text>
<text x="339.1" y="22.9">3</text>
<text x="432.8" y="22.9">2</text>
<text x="523.5" y="22.9">1</text>
<text x="19" y="73.7">D</text>
<text x="571.5" y="73.7">D</text>
<text x="19" y="168.9">C</text>
<text x="571.5" y="168.9">C</text>
<text x="19" y="264.2">B</text>
<text x="571.5" y="264.2">B</text>
<text x="19" y="359.4">A</text>
<text x="571.5" y="359.4">A</text>
</g>
<text font-size="5.9" fill="#0f0" x="500.2" y="351.3">Lilit</text>
<text font-size="5.3" x="471.1" y="368.3">Ethernet/USB/SD Interfaces</text>
<g font-size="3.6" fill="#000080">
<text x="358.1" y="121.7">+</text>
<text x="271.8" y="304.5">+</text>
<text x="271.8" y="342.6">+</text>
<text x="302.3" y="342.6">+</text>
</g>
<g font-size="3.6" fill="#0f0">
<text x="387.3" y="373.4">M.QUADRINI</text>
<text x="416.6" y="373.4">21/04/2012</text>
<text x="384" y="383.5">&lt;Checked By&gt;</text>
<text x="416.6" y="383.5">&lt;Checked Date&gt;</text>
<text x="393.1" y="393.7">&lt;QC By&gt;</text>
<text x="416.6" y="393.7">&lt;QC Date&gt;</text>
<text x="382.5" y="403.9">&lt;Released By&gt;</text>
<text x="416.6" y="403.9">&lt;Release Date&gt;</text>
<text x="453.4" y="403.9">&lt;Scale&gt;</text>
<text x="534.7" y="403.9">3</text>
<text x="546.1" y="403.9">5</text>
</g>
<g font-size="3.3">
<text x="54.9" y="71.1">USB HOST INTERFACE</text>
<text x="230.1" y="76.2">ETHERNET INTERFACE</text>
<text x="108.2" y="172.7">USB DEVICE INTERFACE</text>
<text x="108.2" y="254">SDCARD INTERFACE</text>
</g>
<g font-size="2.4" fill="#f00">
<text x="463.1" y="94.5">+3V3</text>
<text x="503.4" y="95">GND</text>
<text x="192" y="276.9">PC13</text>
</g>
<g font-size="2.4">
<text x="383" y="153.4" transform="rotate(-90 383 153.4)">48</text>
<text x="385.6" y="153.4" transform="rotate(-90 385.6 153.4)">47</text>
<text x="388.1" y="153.4" transform="rotate(-90 388.1 153.4)">46</text>
<text x="390.7" y="153.4" transform="rotate(-90 390.7 153.4)">45</text>
<text x="393.2" y="153.4" transform="rotate(-90 393.2 153.4)">44</text>
<text x="395.7" y="153.4" transform="rotate(-90 395.7 153.4)">43</text>
<text x="398.3" y="153.4" transform="rotate(-90 398.3 153.4)">42</text>
<text x="400.8" y="153.4" transform="rotate(-90 400.8 153.4)">41</text>
<text x="403.4" y="153.4" transform="rotate(-90 403.4 153.4)">40</text>
<text x="405.9" y="153.4" transform="rotate(-90 405.9 153.4)">39</text>
<text x="408.4" y="153.4" transform="rotate(-90 408.4 153.4)">38</text>
<text x="411" y="153.4" transform="rotate(-90 411 153.4)">37</text>
<text x="386.9" y="161.7" transform="rotate(-90 386.9 161.7)">RST#</text>
<text x="389.5" y="158.8" transform="rotate(-90 389.5 158.8)">NC</text>
<text x="392" y="158.8" transform="rotate(-90 392 158.8)">NC</text>
<text x="394.5" y="158.8" transform="rotate(-90 394.5 158.8)">NC</text>
<text x="397.1" y="161.3" transform="rotate(-90 397.1 161.3)">LED1</text>
<text x="399.6" y="161.3" transform="rotate(-90 399.6 161.3)">LED0</text>
<text x="402.2" y="160" transform="rotate(-90 402.2 160)">CRS</text>
<text x="404.7" y="160.2" transform="rotate(-90 404.7 160.2)">COL</text>
<text x="407.2" y="161.5" transform="rotate(-90 407.2 161.5)">TXD3</text>
<text x="409.8" y="161.5" transform="rotate(-90 409.8 161.5)">TXD2</text>
<text x="412.3" y="160.6" transform="rotate(-90 412.3 160.6)">GND</text>
<text x="362.9" y="172.2">1</text>
<text x="366.5" y="173.6">GND</text>
<text x="422.7" y="173.6">TXD1</text>
<text x="430.8" y="172.2">36</text>
<text x="362.9" y="174.8">2</text>
<text x="362.9" y="179.8">4</text>
<text x="362.9" y="177.3">3</text>
<text x="366.5" y="176.1">GND</text>
<text x="366.5" y="178.6">GND</text>
<text x="384.4" y="174.4" transform="rotate(-90 384.4 174.4)">NC_(FXSD/FXEN)</text>
<text x="422.7" y="178.6">TXEN</text>
<text x="422.7" y="176.1">TXD0</text>
<text x="430.8" y="179.8">33</text>
<text x="430.8" y="177.3">34</text>
<text x="430.8" y="174.8">35</text>
<text x="362.9" y="184.9">6</text>
<text x="362.9" y="182.4">5</text>
<text x="366.5" y="183.7">VDDA_1_8</text>
<text x="366.5" y="181.2">VDDA_1_8</text>
<text x="421.7" y="183.7">INTRP</text>
<text x="424.2" y="181.2">TXC</text>
<text x="430.8" y="182.4">32</text>
<text x="430.8" y="184.9">31</text>
<text x="362.9" y="190">8</text>
<text x="362.9" y="187.5">7</text>
<text x="366.5" y="191.3">VDDA_3_3</text>
<text x="366.5" y="188.8">VDDA_3_3</text>
<text x="366.5" y="186.3">V1_8_OUT</text>
<text x="418.3" y="186.3">VDD_1_8</text>
<text x="422.7" y="191.3">RXER</text>
<text x="423.6" y="188.8">GND</text>
<text x="430.8" y="190">29</text>
<text x="430.8" y="187.5">30</text>
<text x="361.5" y="195.1">10</text>
<text x="361.5" y="197.6">11</text>
<text x="362.9" y="192.5">9</text>
<text x="366.5" y="193.9">RX-</text>
<text x="366.5" y="196.4">RX+</text>
<text x="422.4" y="196.4">RXDV</text>
<text x="424" y="193.9">RXC</text>
<text x="430.8" y="195.1">27</text>
<text x="430.8" y="192.5">28</text>
<text x="430.8" y="197.6">26</text>
<text x="361.5" y="200.2">12</text>
<text x="366.5" y="199">TX-</text>
<text x="366.5" y="201.5">TX+</text>
<text x="415.6" y="201.5">VDDIO_3_3</text>
<text x="415.6" y="199">VDDIO_3_3</text>
<text x="430.8" y="200.2">25</text>
<text x="381.8" y="217.7" transform="rotate(-90 381.8 217.7)">GND</text>
<text x="384.4" y="217.7" transform="rotate(-90 384.4 217.7)">RXD0</text>
<text x="386.9" y="217.7" transform="rotate(-90 386.9 217.7)">RXD1</text>
<text x="389.5" y="217.7" transform="rotate(-90 389.5 217.7)">RXD2</text>
<text x="392" y="217.7" transform="rotate(-90 392 217.7)">RXD3</text>
<text x="394.5" y="217.7" transform="rotate(-90 394.5 217.7)">MDC</text>
<text x="397.1" y="217.7" transform="rotate(-90 397.1 217.7)">MDIO</text>
<text x="399.6" y="217.7" transform="rotate(-90 399.6 217.7)">GND</text>
<text x="402.2" y="217.7" transform="rotate(-90 402.2 217.7)">REXT</text>
<text x="404.7" y="217.7" transform="rotate(-90 404.7 217.7)">XI</text>
<text x="407.2" y="217.7" transform="rotate(-90 407.2 217.7)">XO</text>
<text x="409.8" y="217.7" transform="rotate(-90 409.8 217.7)">GND</text>
<text x="383.2" y="222.7" transform="rotate(-90 383.2 222.7)">24</text>
<text x="385.7" y="222.7" transform="rotate(-90 385.7 222.7)">23</text>
<text x="388.2" y="222.7" transform="rotate(-90 388.2 222.7)">22</text>
<text x="390.8" y="222.7" transform="rotate(-90 390.8 222.7)">21</text>
<text x="393.3" y="222.7" transform="rotate(-90 393.3 222.7)">20</text>
<text x="395.9" y="222.7" transform="rotate(-90 395.9 222.7)">19</text>
<text x="398.4" y="222.7" transform="rotate(-90 398.4 222.7)">18</text>
<text x="400.9" y="222.7" transform="rotate(-90 400.9 222.7)">17</text>
<text x="403.5" y="222.7" transform="rotate(-90 403.5 222.7)">16</text>
<text x="406" y="222.7" transform="rotate(-90 406 222.7)">15</text>
<text x="408.6" y="222.7" transform="rotate(-90 408.6 222.7)">14</text>
<text x="411.1" y="222.7" transform="rotate(-90 411.1 222.7)">13</text>
<text x="143.1" y="277.7">DETECT</text>
<text x="153.9" y="276.4">13</text>
<text x="96.4" y="287">2</text>
<text x="103.6" y="287.9">CD/DATA3</text>
<text x="145.6" y="287.9">VDD</text>
<text x="156.2" y="287">4</text>
<text x="96.4" y="292.1">1</text>
<text x="103.6" y="292.9">DATA2</text>
<text x="96.4" y="297.2">8</text>
<text x="103.6" y="298">DATA1</text>
<text x="146.2" y="298">VSS</text>
<text x="156.2" y="297.2">6</text>
<text x="96.4" y="302.3">7</text>
<text x="103.6" y="303.1">DATA0</text>
<text x="146.7" y="303.1">GND</text>
<text x="153.9" y="301.8">9</text>
<text x="96.4" y="307.3">5</text>
<text x="103.6" y="308.2">CLK</text>
<text x="146.7" y="308.2">GND</text>
<text x="153.9" y="306.8">10</text>
<text x="153.9" y="311.9">11</text>
<text x="96.4" y="312.4">3</text>
<text x="103.6" y="313.3">CMD</text>
<text x="146.7" y="313.3">GND</text>
<text x="153.9" y="317">12</text>
<text x="146.7" y="318.3">GND</text>
</g>
<g font-size="2.3">
<text x="514.4" y="29.2">REVISION RECORD</text>
<text x="486.4" y="34.3">LTR</text>
<text x="509.3" y="34.3">ECO NO:</text>
<text x="538.5" y="34.3">APPROVED:</text>
<text x="558.3" y="34.3">DATE:</text>
<text x="129.5" y="85.1" transform="rotate(-90 129.5 85.1)">2</text>
<text x="130.3" y="88.8" transform="rotate(-90 130.3 88.8)">2</text>
<text x="130.3" y="92.7" transform="rotate(-90 130.3 92.7)">1</text>
<text x="129.5" y="96.4" transform="rotate(-90 129.5 96.4)">1</text>
<text x="140" y="101.3">1</text>
<text x="359.2" y="98.1">2</text>
<text x="96.3" y="103.4" transform="rotate(-90 96.3 103.4)">1</text>
<text x="106.3" y="103.4" transform="rotate(-90 106.3 103.4)">2</text>
<text x="140" y="103.9">2</text>
<text x="140" y="106.4">3</text>
<text x="144.5" y="102.1">VBUS</text>
<text x="144.5" y="104.7">D-</text>
<text x="144.5" y="107.2">D+</text>
<text x="83.6" y="108.8" transform="rotate(-90 83.6 108.8)">1</text>
<text x="93.6" y="108.8" transform="rotate(-90 93.6 108.8)">2</text>
<text x="140" y="109">4</text>
<text x="140" y="111.5">5</text>
<text x="144.5" y="109.7">GND</text>
<text x="144.5" y="112.3">GND</text>
<text x="358.9" y="108.7">1</text>
<text x="140" y="114">6</text>
<text x="144.5" y="114.8">GND</text>
<text x="398.4" y="115.1" transform="rotate(-90 398.4 115.1)">A</text>
<text x="472.6" y="119.1">4</text>
<text x="476" y="119.9">VDD</text>
<text x="493.8" y="119.1">3</text>
<text x="398.4" y="122.6" transform="rotate(-90 398.4 122.6)">K</text>
<text x="472.6" y="124.2">2</text>
<text x="476" y="125">GND</text>
<text x="485.7" y="120.2">XOUT</text>
<text x="489.1" y="125.3">EN</text>
<text x="493.8" y="124.2">1</text>
<text x="399" y="131.2">2</text>
<text x="424.7" y="127.8" transform="rotate(-90 424.7 127.8)">1</text>
<text x="438.5" y="128" transform="rotate(-90 438.5 128)">2</text>
<text x="424.7" y="137.7" transform="rotate(-90 424.7 137.7)">1</text>
<text x="438.5" y="137.5" transform="rotate(-90 438.5 137.5)">2</text>
<text x="399.2" y="141.7">1</text>
<text x="306.8" y="155.4">1</text>
<text x="321.8" y="155.4">1</text>
<text x="253.7" y="161.5" transform="rotate(-90 253.7 161.5)">12</text>
<text x="256.3" y="161.5" transform="rotate(-90 256.3 161.5)">11</text>
<text x="258.8" y="161.5" transform="rotate(-90 258.8 161.5)">10</text>
<text x="261.4" y="161.5" transform="rotate(-90 261.4 161.5)">9</text>
<text x="255" y="168.2" transform="rotate(-90 255 168.2)">GND</text>
<text x="257.6" y="168.2" transform="rotate(-90 257.6 168.2)">GND</text>
<text x="260.1" y="168.2" transform="rotate(-90 260.1 168.2)">GND</text>
<text x="262.6" y="168.2" transform="rotate(-90 262.6 168.2)">GND</text>
<text x="274.3" y="172.2">GND</text>
<text x="280.7" y="170.2">8</text>
<text x="307" y="169.3">2</text>
<text x="321.6" y="169.3">2</text>
<text x="88" y="179.8" transform="rotate(-90 88 179.8)">2</text>
<text x="154" y="179.8" transform="rotate(-90 154 179.8)">2</text>
<text x="82.8" y="183.4">1</text>
<text x="98.6" y="180.1" transform="rotate(-90 98.6 180.1)">1</text>
<text x="111.8" y="180.3">1 VBUS</text>
<text x="111.8" y="185.4">4 GND</text>
<text x="134.1" y="184.9">D+ 3</text>
<text x="134.7" y="180.1">D- 2</text>
<text x="159.1" y="185" transform="rotate(-90 159.1 185)">2</text>
<text x="164.6" y="180.1" transform="rotate(-90 164.6 180.1)">1</text>
<text x="169.7" y="185" transform="rotate(-90 169.7 185)">1</text>
<text x="275.9" y="182.1">NC</text>
<text x="280.7" y="180.3">7</text>
<text x="83" y="197.2">2</text>
<text x="121.7" y="195.2" transform="rotate(-90 121.7 195.2)">5 GND</text>
<text x="131.8" y="195.2" transform="rotate(-90 131.8 195.2)">6GND</text>
<text x="275.2" y="195.1">RD-</text>
<text x="280.7" y="193">5</text>
<text x="276.1" y="200.2">CT</text>
<text x="280.7" y="203.2">4</text>
<text x="280.7" y="198.1">6</text>
<text x="491.2" y="199.7">2</text>
<text x="274.7" y="205.2">RD+</text>
<text x="275.5" y="215.4">TD-</text>
<text x="280.7" y="213.4">2</text>
<text x="491" y="210.3">1</text>
<text x="276.1" y="220.5">CT</text>
<text x="280.7" y="218.4">3</text>
<text x="274.9" y="225.6">TD+</text>
<text x="280.7" y="223.5">1</text>
<text x="317.7" y="235.3">2</text>
<text x="326.1" y="235.3">2</text>
<text x="318" y="245.9">1</text>
<text x="325.9" y="245.9">1</text>
<text x="399.8" y="270.9">2</text>
<text x="399.5" y="281.4">1</text>
<text x="277.3" y="293.9">1</text>
<text x="288" y="293.9">2</text>
<text x="89.4" y="319.1">2</text>
<text x="89.4" y="329.4">1</text>
<text x="284.9" y="332">1</text>
<text x="295.7" y="332">2</text>
<text x="443" y="348">COMPANY:</text>
<text x="443" y="360.7">TITLE:</text>
<text x="379.5" y="369.6">DRAWN:</text>
<text x="417.6" y="369.6">DATED:</text>
<text x="379.5" y="379.7">CHECKED:</text>
<text x="417.6" y="379.7">DATED:</text>
<text x="453.4" y="381">CODE:</text>
<text x="477.5" y="381">SIZE:</text>
<text x="514.4" y="381">DRAWING NO:</text>
<text x="558.8" y="381">REV:</text>
<text x="379.5" y="389.9">QUALITY CONTROL:</text>
<text x="417.6" y="389.9">DATED:</text>
<text x="379.5" y="400">RELEASED:</text>
<text x="417.6" y="400">DATED:</text>
<text x="443.2" y="403.9">SCALE:</text>
<text x="524.5" y="403.9">SHEET:</text>
<text x="536.2" y="403.9">OF</text>
</g>
<g font-size="2.3" fill="#f00">
<text x="127.3" y="69.9">+5V</text>
<text x="112.1" y="85.1">GND</text>
<text x="357.8" y="85.1">+3V3</text>
<text x="395.9" y="100.3">+3V3</text>
<text x="60.7" y="104.1">HDMA</text>
<text x="61.1" y="106.7">HDPA</text>
<text x="464.5" y="108">+3V3</text>
<text x="509.3" y="120.1">CLK-50MHZ</text>
<text x="137.2" y="128.3">GND</text>
<text x="317.5" y="127.3">GND</text>
<text x="449.3" y="130.3">GND</text>
<text x="469.9" y="130.8">GND</text>
<text x="506.9" y="126.8">+3V3</text>
<text x="363.2" y="133.4">GND</text>
<text x="448.5" y="135.1">+3V3</text>
<text x="409.4" y="139.4">GND</text>
<text x="109.7" y="148.8">GND GND</text>
<text x="275.1" y="156">GND</text>
<text x="295.4" y="171.2">GND</text>
<text x="338.1" y="173.5">GND</text>
<text x="453.6" y="172.7">PA13/ETX1</text>
<text x="453.6" y="175.3">PA12/ETX0</text>
<text x="453.6" y="177.8">PA16/ETXEN</text>
<text x="48" y="180.3">PC5/USB_VBUS</text>
<text x="181.9" y="185.4">DDP</text>
<text x="181.9" y="180.3">DDM</text>
<text x="325" y="185.7">+1V8-ETH-OUT</text>
<text x="330.6" y="181.1">+1V8-ETH</text>
<text x="448.4" y="185.9">+1V8-ETH</text>
<text x="453.6" y="182.9">PC31/ETH-INT</text>
<text x="330.1" y="189">+3V3_ETH</text>
<text x="448.3" y="189.5">GND</text>
<text x="453.6" y="190.5">PA18/ERXER</text>
<text x="512.1" y="195.6">PA17/ERXDV</text>
<text x="478.7" y="200.2">+3V3</text>
<text x="298.1" y="209.3">+3V3_ETH</text>
<text x="81.3" y="212.3">GND</text>
<text x="99.3" y="212.6">GND</text>
<text x="106.7" y="212.6">GND</text>
<text x="119.4" y="213.1">GND</text>
<text x="130.3" y="212.6">GND</text>
<text x="495.3" y="214.6">GND</text>
<text x="452.1" y="217.2">GND</text>
<text x="467.4" y="217.2">GND</text>
<text x="139.3" y="227.6">GND GND</text>
<text x="378.2" y="240">GND</text>
<text x="397.3" y="240.8">GND</text>
<text x="406.9" y="240">GND</text>
<text x="285.2" y="260.6">GND</text>
<text x="385.2" y="259.8" transform="rotate(-90 385.2 259.8)">PA14/ERX0</text>
<text x="387.7" y="259.8" transform="rotate(-90 387.7 259.8)">PA15/ERX1</text>
<text x="395.3" y="260.3" transform="rotate(-90 395.3 260.3)">PA20/EMDC</text>
<text x="397.9" y="261.5" transform="rotate(-90 397.9 261.5)">PA21/EMDIO</text>
<text x="405" y="261.3" transform="rotate(-90 405 261.3)">CLK-50MHZ</text>
<text x="325.1" y="275.6">GND</text>
<text x="47.7" y="287">PA3/SPIO_NPCS0/MCDB3</text>
<text x="189.6" y="287.5">+3V3</text>
<text x="55.8" y="292.1">PA4/RTS2/MCDB2</text>
<text x="411.5" y="290.8">GND</text>
<text x="55.8" y="297.2">PA5/CTS2/MCDB1</text>
<text x="49.4" y="302.3">PA0/SPI0_MISO/MCDB0</text>
<text x="242.6" y="302.9" transform="rotate(-90 242.6 302.9)">+1V8-ETH-OUT</text>
<text x="322.9" y="300.1" transform="rotate(-90 322.9 300.1)">+1V8-ETH</text>
<text x="63.6" y="307.3">PA8/MCCK</text>
<text x="180.3" y="308.6">GND</text>
<text x="49.2" y="312.4">PA1/SPI0_MOSI/MCCDB</text>
<text x="261.6" y="316.2">GND</text>
<text x="276.9" y="316.2">GND</text>
<text x="294.6" y="316.2">GND</text>
<text x="309.9" y="316.2">GND</text>
<text x="165.6" y="335">GND</text>
<text x="231.1" y="333.5">+3V3_ETH</text>
<text x="321.7" y="333.5">+3V3</text>
<text x="86" y="340.7">+3V3</text>
<text x="261.6" y="354.3">GND</text>
<text x="276.9" y="354.3">GND</text>
<text x="307.3" y="354.3">GND</text>
</g>
<g font-size="2.3" fill="#000080">
<text x="111.5" y="94">C31</text>
<text x="124" y="94" transform="rotate(-90 124 94)">500 mA</text>
<text x="126.2" y="94" transform="rotate(-90 126.2 94)">F1</text>
<text x="157.5" y="93.2">J9</text>
<text x="482.6" y="90.2" transform="rotate(-90 482.6 90.2)">C73</text>
<text x="484.7" y="90.2" transform="rotate(-90 484.7 90.2)">100pF</text>
<text x="489.5" y="90.2" transform="rotate(-90 489.5 90.2)">0402</text>
<text x="100.6" y="100.6" transform="rotate(-90 100.6 100.6)">R6</text>
<text x="103" y="100.6" transform="rotate(-90 103 100.6)">39R</text>
<text x="106.5" y="100.6" transform="rotate(-90 106.5 100.6)">0603</text>
<text x="109.1" y="96.1">100pF</text>
<text x="110.3" y="100.9">0402</text>
<text x="364.2" y="101.9">10k</text>
<text x="364.2" y="98.3">0603</text>
<text x="364.2" y="104.2">R17</text>
<text x="87.9" y="113" transform="rotate(-90 87.9 113)">R7</text>
<text x="90.3" y="114.3" transform="rotate(-90 90.3 114.3)">39R</text>
<text x="93.8" y="115.5" transform="rotate(-90 93.8 115.5)">0603</text>
<text x="101.5" y="116.4">100pF</text>
<text x="103.9" y="114.3">C30</text>
<text x="393.7" y="115.7" transform="rotate(-90 393.7 115.7)">D2</text>
<text x="395.8" y="115.7" transform="rotate(-90 395.8 115.7)">Green</text>
<text x="475.2" y="116.3">Y1</text>
<text x="485.6" y="116.3">50MHz</text>
<text x="102.7" y="121.2">0402</text>
<text x="364.5" y="122.4">C50</text>
<text x="430.8" y="126" transform="rotate(-90 430.8 126)">R21</text>
<text x="433.2" y="126" transform="rotate(-90 433.2 126)">10k</text>
<text x="436.7" y="126" transform="rotate(-90 436.7 126)">0603</text>
<text x="106.6" y="129.1">100pF</text>
<text x="108.9" y="127">C32</text>
<text x="363.2" y="127.3">10uF</text>
<text x="363.2" y="129.9">10V</text>
<text x="390" y="131.3">0603</text>
<text x="107.8" y="133.9">0402</text>
<text x="318.8" y="136.7">0603</text>
<text x="389.8" y="134.9">220R</text>
<text x="391.1" y="137.2">R18</text>
<text x="318.8" y="141.3">C38</text>
<text x="318.8" y="139.2">100nF</text>
<text x="430.8" y="142.3" transform="rotate(-90 430.8 142.3)">R20</text>
<text x="433.2" y="142" transform="rotate(-90 433.2 142)">10k</text>
<text x="436.7" y="143.4" transform="rotate(-90 436.7 143.4)">0603</text>
<text x="302.2" y="161.5">R14</text>
<text x="323.6" y="161.5">R15</text>
<text x="227.3" y="167.2">8</text>
<text x="300.9" y="163.9">49R9</text>
<text x="301.1" y="167.5">0603</text>
<text x="323.6" y="163.9">49R9</text>
<text x="323.6" y="167.5">0603</text>
<text x="227.3" y="172.2">7</text>
<text x="243.7" y="173.5">75</text>
<text x="88.1" y="176.8" transform="rotate(-90 88.1 176.8)">0603</text>
<text x="91.7" y="176.8" transform="rotate(-90 91.7 176.8)">15k</text>
<text x="94.1" y="176.8" transform="rotate(-90 94.1 176.8)">R10</text>
<text x="119.4" y="177">J10</text>
<text x="154.2" y="176.8" transform="rotate(-90 154.2 176.8)">0603</text>
<text x="157.7" y="176.8" transform="rotate(-90 157.7 176.8)">39R</text>
<text x="160.1" y="176.8" transform="rotate(-90 160.1 176.8)">R8</text>
<text x="227.3" y="177.3">5</text>
<text x="264.5" y="174.8">1nF</text>
<text x="227.3" y="182.4">4</text>
<text x="243.7" y="183.4">75</text>
<text x="257.2" y="184.9">75</text>
<text x="262" y="184.9">75</text>
<text x="76.2" y="189.5">R11</text>
<text x="76.4" y="191.9">22k</text>
<text x="91.3" y="190.1">100pF</text>
<text x="93.7" y="188">C36</text>
<text x="160.6" y="191.7" transform="rotate(-90 160.6 191.7)">R9</text>
<text x="75" y="195.4">0603</text>
<text x="92.5" y="194.9">0402</text>
<text x="151.1" y="193">C34</text>
<text x="151.1" y="195.2">100pF</text>
<text x="163.1" y="193.1" transform="rotate(-90 163.1 193.1)">39R</text>
<text x="165.4" y="194.2" transform="rotate(-90 165.4 194.2)">0603</text>
<text x="227.3" y="195.1">6</text>
<text x="232.3" y="195.1">RX-</text>
<text x="151.1" y="200">0402</text>
<text x="496.3" y="203.5">10k</text>
<text x="496.3" y="199.9">0603</text>
<text x="146" y="205.7">C35</text>
<text x="146" y="207.9">100pF</text>
<text x="227.3" y="205.3">3</text>
<text x="232.3" y="205.3">RX+</text>
<text x="453.4" y="205.7">C46</text>
<text x="453.4" y="207.9">100pF</text>
<text x="468.6" y="205.7">C47</text>
<text x="468.6" y="207.9">100pF</text>
<text x="496.3" y="205.8">R19</text>
<text x="146" y="212.7">0402</text>
<text x="227.3" y="215.4">2</text>
<text x="232.3" y="215.4">TX-</text>
<text x="453.4" y="212.7">0402</text>
<text x="468.6" y="212.7">0402</text>
<text x="227.3" y="225.6">1</text>
<text x="232.3" y="225.6">TX+</text>
<text x="275.5" y="228.4">J11</text>
<text x="290.8" y="236.2">C33</text>
<text x="290.8" y="238.3">100nF</text>
<text x="308.5" y="239">49R9</text>
<text x="308.7" y="235.5">0603</text>
<text x="331.2" y="239">49R9</text>
<text x="331.2" y="235.5">0603</text>
<text x="290.8" y="240.9">0603</text>
<text x="309.9" y="241.4">R12</text>
<text x="331.2" y="241.4">R13</text>
<text x="326.4" y="261.6">C37</text>
<text x="326.4" y="263.7">100nF</text>
<text x="326.4" y="266.3">0603</text>
<text x="404.9" y="274.6">6k49</text>
<text x="404.9" y="271">0603</text>
<text x="420.4" y="274.3">C44</text>
<text x="404.9" y="276.9">R16</text>
<text x="420.4" y="276.4">100pF</text>
<text x="420.4" y="281.3">0402</text>
<text x="282" y="287">L2</text>
<text x="275.6" y="289.9">FERRITE-0603</text>
<text x="181.6" y="294.6">C29</text>
<text x="181.6" y="296.8">100pF</text>
<text x="280.5" y="298.8">180R</text>
<text x="181.6" y="301.6">0402</text>
<text x="262.9" y="304.8">C42</text>
<text x="278.1" y="305.3">C41</text>
<text x="295.9" y="304.8">C43</text>
<text x="311.2" y="304.8">C45</text>
<text x="262.9" y="306.9">100pF</text>
<text x="262.9" y="311.7">0402</text>
<text x="277.4" y="310.2">10uF</text>
<text x="295.9" y="306.9">100pF</text>
<text x="295.9" y="311.7">0402</text>
<text x="311.2" y="306.9">100pF</text>
<text x="311.2" y="311.7">0402</text>
<text x="277.4" y="312.8">10V</text>
<text x="83.8" y="321.7">R5</text>
<text x="81.3" y="326.4">0603</text>
<text x="82.8" y="324.1">10k</text>
<text x="283.3" y="328">FERRITE-0603</text>
<text x="289.6" y="325.1">L3</text>
<text x="288.1" y="336.9">180R</text>
<text x="262.9" y="342.9">C48</text>
<text x="262.9" y="345">100pF</text>
<text x="278.1" y="343.4">C39</text>
<text x="308.6" y="343.4">C40</text>
<text x="262.9" y="349.8">0402</text>
<text x="277.4" y="348.3">10uF</text>
<text x="277.4" y="350.9">10V</text>
<text x="307.3" y="348.3">10uF</text>
<text x="307.3" y="350.9">10V</text>
</g>
<text font-size="2.2" fill="#000080" x="367.5" y="153.2">U5</text>
</svg>
